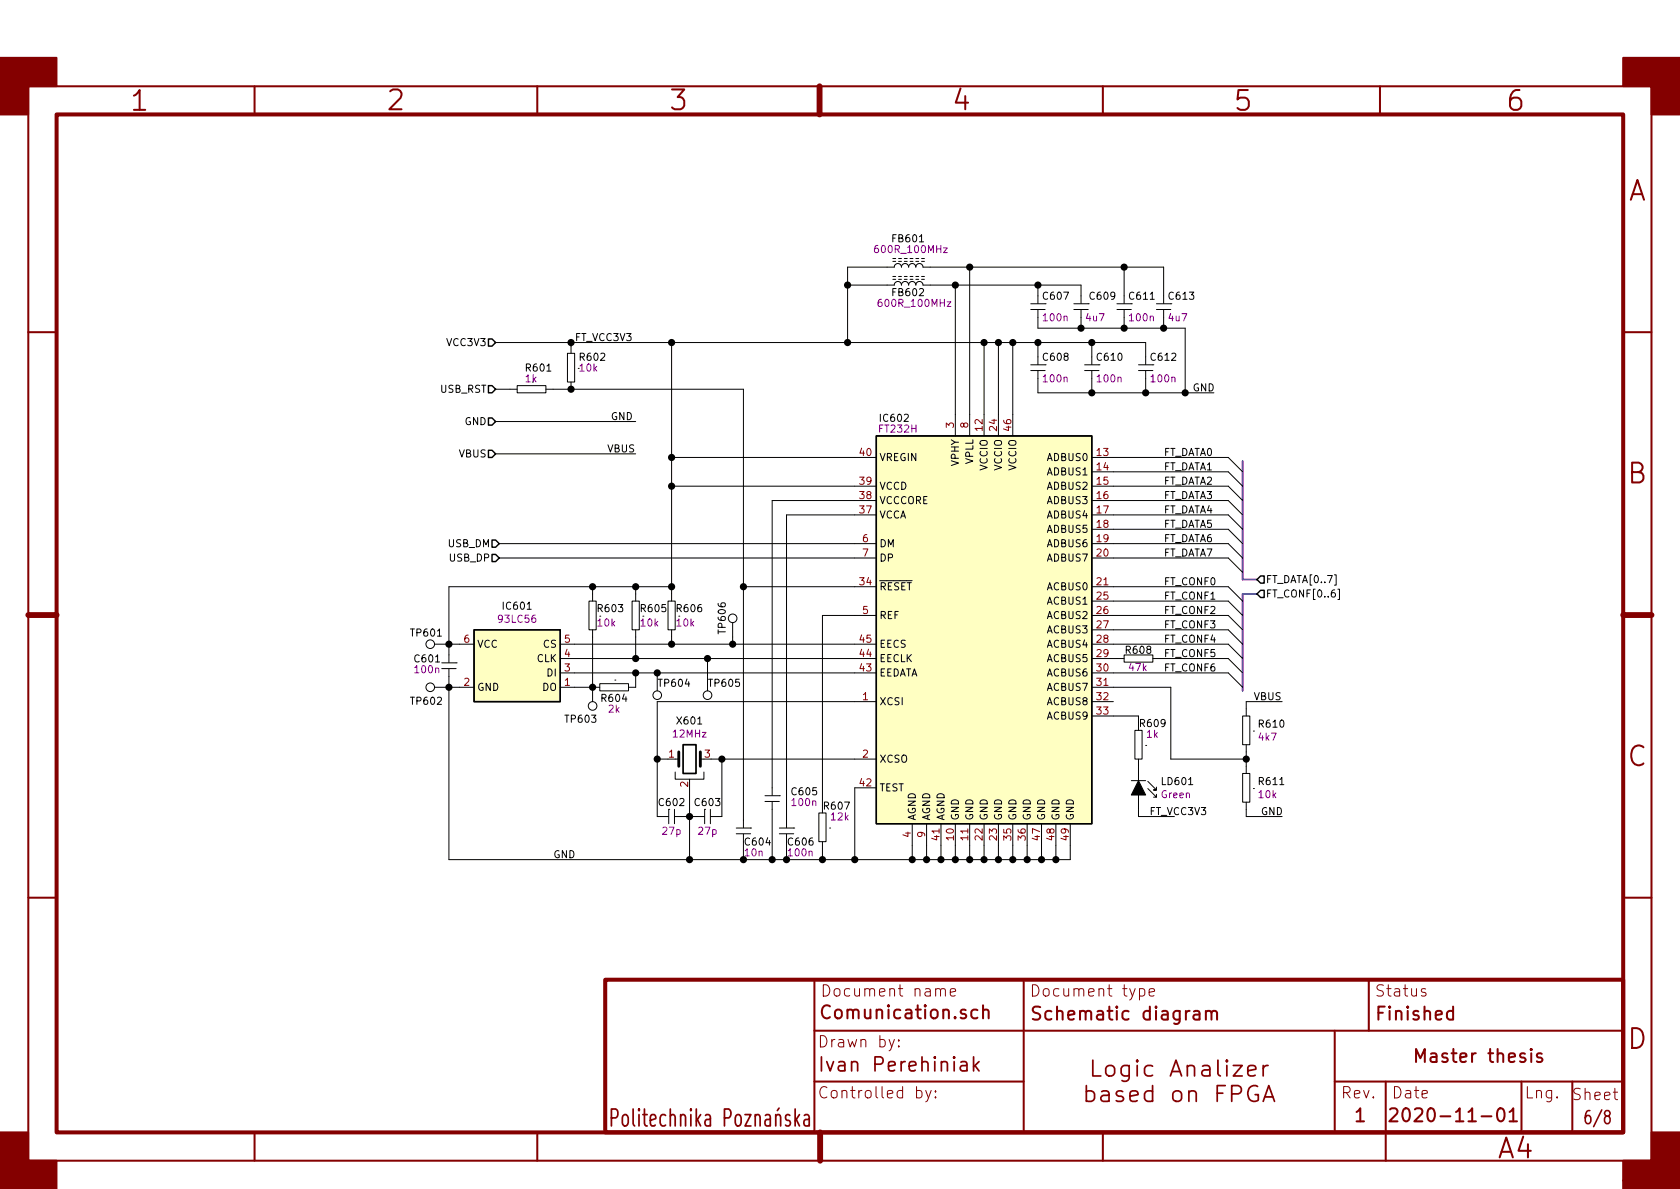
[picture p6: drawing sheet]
<svg xmlns="http://www.w3.org/2000/svg" width="297mm" height="210mm" viewBox="0 0 297 210" stroke-linecap="round" stroke-linejoin="round" font-family="sans-serif">
<g fill="none" stroke="#840000" stroke-width=".36">
<path d="M5 15.3h287v190h-287zM45 15.3v4.9M95 15.3v4.9M145 15.3v4.9M195 15.3v4.9M244 15.3v4.9M5 58.7h5M287 58.7h5M5 108.8h5M287 108.8h5M5 158.7h5M287 158.7h5"/>
<path d="M144 173.2v27M172.8 178.6l-.6-.1-.5 .5 .1 .9 .4 .2 .6-.1M173.8 178.8a.57 .57 0 0 1 1 .1v1.2M173.8 177.8v2.3M181 173.2v27M211.1 178.9l.2-.1 .7 .1 .1 1.4M212.1 179.3l-.8 .1a.46 .46 0 0 0-.3 .5 .46 .46 0 0 0 .3 .4h.6l.2-.1M213.2 179a.57 .57 0 0 1 1 .1v1.2M213.2 178.8v1.5M214.2 179.1l.1-.2 .2-.1 .6 .1 .1 .2v1.2M242 173.2v9.1M256.9 178.9l-.6-.1-.5 .4 .1 .9 .4 .2 .6-.1"/>
<path d="M256.9 178v2.3M144 182.3h143M144 191.3h37M236 191.3h51M236 182.3v17.9M239.9 196.6l.6-.6v2.3M239.9 198.3h1.3M245 191.3v14M245.8 196.2l.3-.2h.5a.61 .61 0 0 1 .4 1l-1.4 1.3h1.5M250.4 187.8v-2.3l.7 1.6 .8-1.6v2.3M253 186.4l.2-.1 .7 .1 .1 1.4M254 186.8l-.8 .1a.46 .46 0 0 0-.3 .5 .46 .46 0 0 0 .3 .4l.8-.1"/>
<path d="M255.9 186.4l-.6-.1-.2 .1-.1 .2 .1 .3 .8 .2 .1 .2-.1 .4-.2 .1-.7-.1M256.6 186.3h.9M257 185.5v2l.1 .2 .4 .1M258.2 187l1.1-.2-.1-.4-.7-.1-.2 .1-.1 .2 .1 1.1 .2 .1 .7-.1M260.3 186.3v1.5M260.9 186.3a.59 .59 0 0 0-.6 .4M263.1 186.3h.9M263.5 185.5v2l.1 .2 .4 .1M264.8 186.5a.57 .57 0 0 1 1 .1v1.2M264.8 185.5v2.3M264.9 196.2a.56 .56 0 0 1 .6-.2 .56 .56 0 0 1 .4 .4 1.37 1.37 0 0 1-.4 1.9 .64 .64 0 0 1-.7-.5 1.96 1.96 0 0 1 .1-1.6zM266.8 187l1.1-.2-.1-.4-.7-.1-.2 .1-.1 .2 .1 1.1 .2 .1 .7-.1"/>
<path d="M266.9 196.6l.7-.6v2.3M266.9 198.3h1.3M269 191.3v8.9M269.6 186.4l-.5-.1-.2 .1-.1 .2 .1 .3 .7 .2 .1 .2-.1 .4-.2 .1-.6-.1M270.7 185.5l-.1 .1 .1 .1 .1-.1-.1-.1v.2M270.7 186.3v1.5M272.6 186.4l-.5-.1-.3 .1-.1 .2 .1 .3 .8 .2 .1 .2-.1 .4-.2 .1-.7-.1M278 191.3v8.9M45 200.2v5.1M95 200.2v5.1M145 200.2v5.1M195 200.2v5.1"/>
<path d="M287 208.8h5"/>
</g>
<path d="M10 20.2h277v180h-277zM107 173.2h180v27h-180z" fill="none" stroke="#840000" stroke-width=".71"/>
<path d="M144.9 15.3v4.9M5 108.8h5M287 108.8h5M145 200.2v5.1" fill="none" stroke="#840000" stroke-width="1"/>
<g fill="#840000" stroke="#840000" stroke-width=".36">
<path d="M0 10.2h10v5h-5v5h-5z"/>
<path d="M0 200.2h5v5.1h5v4.9h-10z"/>
<path d="M287 10.2h10v10h-5v-5h-5z"/>
<path d="M287 205.3h5v-5.1h5v10.1h-10z"/>
</g>
<g fill="none" stroke="#840000" stroke-width=".3">
<path d="M137.2 197.4l.2-.3h.3l.2 .2 .1 1.8M137.2 197.1v2M137.7 196l-.3 .4M139.6 197.3l-.4-.2a.54 .54 0 0 0-.3 .6 .54 .54 0 0 0 .5 .4 .55 .55 0 0 1 .4 .5 .55 .55 0 0 1-.4 .5h-.3l-.2-.1M140.6 196.1v3M140.8 198l.6 1.1M141.4 197.1l-.8 1.1M142.2 197.3l.2-.2h.4l.2 .2 .1 1.8M143.1 197.8l-.2 .2h-.5a.7 .7 0 0 0 0 1.1h.5l.2-.1M169.9 187.8l.2-.1 .7 .1 .2 .3v1.3M171 188.3l-.9 .1a.48 .48 0 0 0-.3 .5 .48 .48 0 0 0 .3 .5l.9-.2M172.1 186.9v2.5"/>
<path d="M172.4 188.4l.7 1M173.1 187.7l-1 1M192.1 193a.97 .97 0 0 1 1.4 .4v.8l-.1 .3a1.04 1.04 0 0 1-1.3 .1M192.1 192v2.8M193.2 187.5v2.8h1.4M194.8 193l.3-.1 .8 .1 .2 .3v1.5M195.7 188.7a.84 .84 0 0 1 1.4 .2v.8a.83 .83 0 0 1-.8 .6 .83 .83 0 0 1-.8-.6v-.8zM196.1 193.6l-1 .1a.55 .55 0 0 0-.3 .9l.3 .2 1-.2M198.5 193l-.7-.1-.3 .1-.1 .3 .1 .4 1 .3 .2 .2-.2 .4-.3 .2-.8-.2M199.6 188.4v2.3a.81 .81 0 0 1-1.2 .4M199.6 188.5l-.8-.1-.3 .1-.3 .4v.8l.3 .4 .3 .2 .8-.2M199.8 193.8l1.4-.2-.1-.6-.9-.1-.3 .1-.1 .3v1.1l.1 .2 .3 .2 .9-.2"/>
<path d="M201.1 187.5l-.2 .1 .2 .2 .1-.2-.1-.1v.3M201.1 188.4v1.9M203.8 188.5l-.9-.1-.3 .1-.2 .4v.8l.2 .4 .3 .2 .9-.2M203.8 193l-.9-.1-.3 .1-.2 .4v.8l.2 .4 .3 .2 .9-.2M203.8 192v2.8M206.9 190.3l1-2.8 1 2.8M207.2 189.5h1.4M207.5 193.2a.84 .84 0 0 1 1.4 .2v.8a.81 .81 0 0 1-.8 .6 .81 .81 0 0 1-.7-.6v-.8zM209.9 188.7a.77 .77 0 0 1 1.3 .1v1.5M209.9 188.4v1.9M210.2 193.2a.79 .79 0 0 1 1.3 .1v1.5M210.2 192.9v1.9"/>
<path d="M212.6 188.5l.3-.1 .9 .1 .1 .3v1.5M213.9 189.1l-.3 .1h-.7a.57 .57 0 0 0-.3 .9l.3 .2h.7l.3-.2M215.2 193.3h1M215.3 187.5v2.4l.2 .2 .3 .2M216.6 192h-1.4v2.8M216.9 187.5l-.1 .1 .1 .2 .2-.2-.2-.1v.3M216.9 188.4v1.9M217.8 193.4h1.1a.76 .76 0 0 0 .6-.7 .76 .76 0 0 0-.6-.7h-1.1v2.8M218.1 188.4h1.5l-1.5 1.9h1.5M220.6 189.4l1.4-.3-.1-.6-.8-.1-.3 .1-.2 .3v1.1l.2 .2 .3 .2 .8-.2M222.4 192.1a1.22 1.22 0 0 0-1.4 .2 1.22 1.22 0 0 0-.4 1.3 1.13 1.13 0 0 0 .6 1.1 1.13 1.13 0 0 0 1.3-.2v-.9h-.6M223.3 194.8l1-2.8 1 2.8"/>
<path d="M223.3 188.4v1.9M223.6 194h1.4M224.2 188.4a.74 .74 0 0 0-.9 .5"/>
</g>
<g fill="none" stroke="#840000" stroke-width=".18">
<path d="M166.3 175.1l.3-.3 .5 .1 .1 1.2M168 175.5l1-.2-.1-.4-.6-.1-.3 .3 .1 .9 .2 .1 .6-.1M201.5 174.9a.71 .71 0 0 1 .8 .1v1a.67 .67 0 0 1-.8 0M203.2 175.5l.9-.2-.1-.4-.5-.1-.3 .3 .1 .9 .2 .1 .5-.1M252.1 174.9a.49 .49 0 0 0-.8 .2l.1 .3 .5 .1 .2 .3v.2l-.2 .1-.6-.1M158.1 183.8l-.6 1.8-.3 .2M158.9 185h.1l-.1 .1v-.1v.1M158.9 183.9l.1 .1-.1 .1v-.2v.2M162.1 192.9a.68 .68 0 0 1 .8 .1l.1 .2-.1 .8-.3 .2-.5-.1M163.7 192.8l.5 1.4M164.6 192.8l-.6 1.8-.3 .2M165.4 194l.1 .1-.1 .1-.1-.1 .1-.1v.2"/>
<path d="M165.4 192.9l.1 .1-.1 .1-.1-.1 .1-.1v.2"/>
</g>
<g fill="none" stroke="#000" stroke-width=".18">
<path d="M149.9 50.4h8.2a.63 .63 0 0 1 .6-.6 .63 .63 0 0 1 .7 .6 .63 .63 0 0 1 .6-.6 .63 .63 0 0 1 .7 .6 .63 .63 0 0 1 .6-.6 .63 .63 0 0 1 .6 .6 .63 .63 0 0 1 .7-.6 .63 .63 0 0 1 .6 .6h27.9v3.3M157.9 48.9h.5M157.9 49.4h.5M157.9 45.7h.5M157.9 46.2h.5M158.9 48.9h.5M158.9 49.4h.5M158.9 45.7h.5M158.9 46.2h.5M159.9 48.9h.5M159.9 49.4h.5M159.9 45.7h.5"/>
<path d="M159.9 46.2h.5M160.9 48.9h.5M160.9 49.4h.5M160.9 45.7h.5M160.9 46.2h.5M161.9 48.9h.5M161.9 49.4h.5M161.9 45.7h.5M161.9 46.2h.5M162.9 48.9h.5M162.9 49.4h.5M162.9 45.7h.5"/>
<path d="M162.9 46.2h.5M168.9 50.4v26.7M171.4 47.2v29.9M182.2 53.7h2.6M182.2 54.7h2.6M183.5 50.4v3.3M183.5 54.8v3.2h26v11.5M184.8 53.7h.1M189.9 53.7h2.5M189.9 54.7h2.5M191.1 54.8v3.2M192.4 53.7h.1"/>
<path d="M197.5 53.7h2.5M197.5 54.7h2.5M198.8 47.2v6.5M198.8 54.8v3.2M200 53.7h.1M204.5 53.7h2.5M204.5 54.7h2.5M205.7 53.7v-6.5h-42.5a.63 .63 0 0 0-.6-.6 .63 .63 0 0 0-.7 .6 .63 .63 0 0 0-.6-.6 .63 .63 0 0 0-.6 .6 .63 .63 0 0 0-.7-.6 .63 .63 0 0 0-.6 .6 .63 .63 0 0 0-.7-.6 .63 .63 0 0 0-.6 .6h-8.2v13.4M205.7 54.8v3.2M207 53.7h.1M87.6 60.6h115v3.9M87.6 68.8h3.8"/>
<path d="M87.6 74.5h24.8M91.4 68.2h5.1v1.3h-5.1zM96.5 68.8h34.9v77.6M100.3 62.5h1.3v5.1h-1.3zM101 60.6v1.9M101 67.6v1.2M118.7 60.6v45.7M174 60.6v16.5M176.5 60.6v16.5M179.1 60.6v16.5M182.2 64.5h2.6M182.2 65.5h2.6"/>
<path d="M183.5 60.6v3.9M183.5 65.6v3.9h31.1M184.8 64.5h.1M191.8 64.5h2.5M191.8 65.5h2.5M193 60.6v3.9M193 65.6v3.9M194.3 64.5h.1M201.3 64.5h2.5M201.3 65.5h2.5M202.6 65.6v3.9M203.8 64.5h.1"/>
<path d="M87.6 80.3h24.8M88.3 96.1h66.6M88.3 98.7h66.6M118.7 80.9h36.2M118.7 86h36.2M154.9 88.5h-18.4v52.2M154.9 91.1h-15.8v55.3M193 80.9h24.2l2.5 2.5M193 83.4h24.2l2.5 2.6M193 86h24.2l2.5 2.5M193 88.5h24.2l2.5 2.6M193 91.1h24.2l2.5 2.5"/>
<path d="M193 93.6h24.2l2.5 2.5M193 96.1h24.2l2.5 2.6M193 98.7h24.2l2.5 2.5M76.8 113.9h7M78.1 117.2h2.5M78.1 118.2h2.5M79.4 118.3v33.7h109.8v-6.3M80.6 117.2h.1M99.1 113.9h55.8M99.1 116.5h55.8M99.1 119h55.8M104.1 106.3h1.3v5.1h-1.3z"/>
<path d="M104.8 103.8v2.5M104.8 111.4v12.7M111.8 106.3h1.2v5.1h-1.2zM112.4 119v2.5h-1.3M112.4 103.8v2.5M112.4 111.4v5.1M116.2 119v3.2M118.1 106.3h1.3v5.1h-1.3zM118.7 103.8h-39.3v13.4M118.7 111.4v2.5M125.1 116.5v5.7M129.5 110.1v3.8"/>
<path d="M131.4 103.8h23.5M154.9 108.8h-9.5v33.7M193 103.8h24.2l2.5 2.5M193 106.3h24.2l2.5 2.5M193 108.8h24.2l2.5 2.6M193 111.4h24.2l2.5 2.5M193 113.9h24.2l2.5 2.6M193 116.5h5.8M193 119h24.2l2.5 2.5M198.8 115.8h5v1.3h-5zM203.8 116.5h13.4l2.5 2.5M235.9 101.6h.3v1.9h-.3"/>
<path d="M236.6 104.2h.2v1.8h-.2M76.8 121.5h7M99.1 121.5h6.9M106 120.9h5.1v1.3h-5.1zM108.7 120.3h.1M116.2 134.2h1.9M119.4 136.5v1.3h5.1v-1.3M119.4 134.2h.6M121.9 139.3v12.7M123.8 134.2h.7M125.7 134.2h29.2M127.6 134.2v10.2h-1.9"/>
<path d="M154.9 124.1h-38.7v20.3h2M154.9 139.3h-3.8v12.7M193 124.1h3.8M193 121.5h14v12.7h13.3M193 126.6h8.3v1.3M200 138h2.6M200.7 129.2h1.2v5h-1.2zM201.3 134.2v3.8M202.6 131.8h.1M202.9 139.4l1.6 1.6h-.5M202.9 138.2l1.6 1.5h-.5h.5v-.5M219.7 136.8h1.3v5.1h-1.3z"/>
<path d="M219.7 126.6h1.3v5.1h-1.3zM220.3 131.7v5.1M221.6 139.4h.1M221.6 129.3h.1M226.7 124.1h-6.4v2.5M118.2 143.1v2.6M119.3 143.1v2.6M119.3 144.4h5.2M124.6 143.1v2.6M125.6 143.1v2.6M130.2 146.4h2.5M130.2 147.4h2.5"/>
<path d="M131.4 147.5v4.5M132.7 146.4h.1M135.3 140.7h2.5M135.3 141.7h2.5M136.5 141.8v10.2M137.8 140.7h.1M137.8 146.4h2.5M137.8 147.4h2.5M139.1 147.5v4.5M140.3 146.4h.1M144.8 143.8h1.2v5h-1.2zM145.4 148.8v3.2"/>
<path d="M146.7 146.4h.1M161.3 145.7v6.3M163.8 145.7v6.3M166.4 145.7v6.3M168.9 145.7v6.3M171.4 145.7v6.3M174 145.7v6.3M176.5 145.7v6.3M179.1 145.7v6.3M181.6 145.7v6.3M184.1 145.7v6.3M186.7 145.7v6.3"/>
<path d="M201.3 140.6v3.8h6.3M204.5 140.5v.5M220.3 141.9v2.5h6.4"/>
<circle cx="76.1" cy="113.9" r=".76"/>
<circle cx="129.5" cy="109.3" r=".76"/>
<circle cx="76.1" cy="121.5" r=".76"/>
<circle cx="104.8" cy="124.8" r=".76"/>
<circle cx="116.2" cy="122.9" r=".76"/>
<circle cx="125.1" cy="122.9" r=".76"/>
</g>
<g fill="#ffffc2" stroke="#ffffc2" stroke-width=".18">
<path d="M154.9 77.1h38.1v68.6h-38.1z"/>
<path d="M83.8 111.4h15.3v12.7h-15.3z"/>
</g>
<path d="M86.4 59.9h.6l.6 .7-.6 .6h-.6zM86.4 68.2h.6l.6 .6-.6 .7h-.6zM86.4 79.6h.6l.6 .7-.6 .6h-.6zM86.4 73.9h.6l.6 .6-.6 .7h-.6zM154.9 77.1h38.1v68.6h-38.1zM87 95.5h.6l.7 .6-.7 .7h-.6zM87 98h.6l.7 .7-.7 .6h-.6zM83.8 111.4h15.3v12.7h-15.3zM222.9 104.4h.6v1.3h-.6l-.7-.7zM222.9 101.8h.6v1.3h-.6l-.7-.6z" fill="none" stroke="#000" stroke-width=".25"/>
<path d="M120.8 131.7h2.3v5.1h-2.3z" fill="none" stroke="#000" stroke-width=".3"/>
<path d="M120 133v2.5M123.8 133v2.5" fill="none" stroke="#000" stroke-width=".51"/>
<path d="M201.3 138l1.3 2.6h-2.6z" fill="#000" stroke="#000" stroke-width=".18"/>
<path d="M219.7 81.5v21h2.5M222.2 105h-2.5v17.2" fill="none" stroke="#00f" stroke-width=".3"/>
<g fill="#000" stroke="#000" stroke-width=".25">
<circle cx="149.9" cy="50.4" r=".51"/>
<circle cx="168.9" cy="50.4" r=".51"/>
<circle cx="171.5" cy="47.2" r=".51"/>
<circle cx="183.5" cy="50.4" r=".51"/>
<circle cx="191.1" cy="58" r=".51"/>
<circle cx="198.8" cy="47.2" r=".51"/>
<circle cx="198.8" cy="58" r=".51"/>
<circle cx="205.7" cy="58" r=".51"/>
<circle cx="101" cy="68.8" r=".51"/>
<circle cx="101" cy="60.6" r=".51"/>
<circle cx="118.7" cy="60.6" r=".51"/>
<circle cx="149.9" cy="60.6" r=".51"/>
<circle cx="174" cy="60.6" r=".51"/>
<circle cx="176.5" cy="60.6" r=".51"/>
<circle cx="179.1" cy="60.6" r=".51"/>
<circle cx="183.5" cy="60.6" r=".51"/>
<circle cx="193" cy="60.6" r=".51"/>
<circle cx="193" cy="69.5" r=".51"/>
<circle cx="202.6" cy="69.5" r=".51"/>
<circle cx="209.6" cy="69.5" r=".51"/>
<circle cx="118.7" cy="86" r=".51"/>
<circle cx="118.7" cy="80.9" r=".51"/>
<circle cx="79.4" cy="113.9" r=".51"/>
<circle cx="104.8" cy="103.8" r=".51"/>
<circle cx="112.4" cy="119" r=".51"/>
<circle cx="112.4" cy="116.5" r=".51"/>
<circle cx="112.4" cy="103.8" r=".51"/>
<circle cx="116.2" cy="119" r=".51"/>
<circle cx="118.7" cy="113.9" r=".51"/>
<circle cx="118.7" cy="103.8" r=".51"/>
<circle cx="125.1" cy="116.5" r=".51"/>
<circle cx="129.5" cy="113.9" r=".51"/>
<circle cx="131.4" cy="103.8" r=".51"/>
<circle cx="79.4" cy="121.5" r=".51"/>
<circle cx="104.8" cy="121.5" r=".51"/>
<circle cx="116.2" cy="134.2" r=".51"/>
<circle cx="127.6" cy="134.2" r=".51"/>
<circle cx="220.3" cy="134.2" r=".51"/>
<circle cx="121.9" cy="152" r=".51"/>
<circle cx="121.9" cy="144.4" r=".51"/>
<circle cx="131.4" cy="152" r=".51"/>
<circle cx="136.5" cy="152" r=".51"/>
<circle cx="139.1" cy="152" r=".51"/>
<circle cx="145.4" cy="152" r=".51"/>
<circle cx="151.1" cy="152" r=".51"/>
<circle cx="161.3" cy="152" r=".51"/>
<circle cx="163.8" cy="152" r=".51"/>
<circle cx="166.4" cy="152" r=".51"/>
<circle cx="168.9" cy="152" r=".51"/>
<circle cx="171.5" cy="152" r=".51"/>
<circle cx="174" cy="152" r=".51"/>
<circle cx="176.5" cy="152" r=".51"/>
<circle cx="179.1" cy="152" r=".51"/>
<circle cx="181.6" cy="152" r=".51"/>
<circle cx="184.2" cy="152" r=".51"/>
<circle cx="186.7" cy="152" r=".51"/>
</g>
<g font-size="4.9" fill="#840000">
<text x="23.3" y="19.6">1</text>
<text x="68.7" y="19.5">2</text>
<text x="118.6" y="19.5">3</text>
<text x="168.7" y="19.5">4</text>
<text x="218.5" y="19.6">5</text>
<text x="266.6" y="19.6">6</text>
<text x="287.8" y="35.5">A</text>
<text x="287.8" y="85.5">B</text>
<text x="287.8" y="135.5">C</text>
<text x="287.8" y="185.5">D</text>
<text x="264.9" y="204.8">A4</text>
</g>
<text font-size="4.2" fill="#840000" x="107.5" y="199.3">Politechnika Poznaska</text>
<text font-size="3.5" fill="#840000" x="144.5" y="189.5">Ivan Perehiniak</text>
<g font-size="3.2" fill="#840000">
<text x="144.7" y="180.2">Comunication.sch</text>
<text x="182" y="180.4">Schematic diagram</text>
<text x="243" y="180.4">Finished</text>
<text x="248.8" y="198.4">2020-11-01</text>
<text x="280.8" y="198.8">6/8</text>
</g>
<g font-size="2.8" fill="#840000">
<text x="145" y="176.2">Document name</text>
<text x="182" y="176.2">Document type</text>
<text x="243" y="176.2">Status</text>
<text x="144.5" y="185.2">Drawn by:</text>
<text x="144.5" y="194.3">Controlled by:</text>
<text x="237" y="194.3">Rev.</text>
<text x="246" y="194.3">Date</text>
<text x="269.5" y="194.3">Lng.</text>
<text x="277.8" y="194.6">Sheet</text>
</g>
<g font-size="1.8" fill="#840084">
<text x="155.1" y="44.7">600R_100MHz</text>
<text x="155.8" y="54.3">600R_100MHz</text>
<text x="184.6" y="56.8">100n</text>
<text x="192.1" y="56.8">4u7</text>
<text x="199.8" y="56.8">100n</text>
<text x="206.7" y="56.8">4u7</text>
<text x="102.6" y="65.7">10k</text>
<text x="92.9" y="67.6">1k</text>
<text x="184.6" y="67.6">100n</text>
<text x="194.1" y="67.6">100n</text>
<text x="203.7" y="67.6">100n</text>
<text x="155.5" y="76.5">FT232H</text>
<text x="155.8" y="74.6">IC602</text>
<text x="88.3" y="110.1">93LC56</text>
<text x="105.7" y="110.8">10k</text>
<text x="113.4" y="110.8">10k</text>
<text x="119.7" y="110.8">10k</text>
<text x="73.5" y="119">100n</text>
<text x="199.7" y="118.7">47k</text>
<text x="107.6" y="126">2k</text>
<text x="119.1" y="130.4">12MHz</text>
<text x="202.8" y="130.5">1k</text>
<text x="222.6" y="131">4k7</text>
<text x="140.2" y="142.5">100n</text>
<text x="205.4" y="141.1">Green</text>
<text x="222.6" y="141.1">10k</text>
<text x="117.2" y="147.6">27p</text>
<text x="123.6" y="147.6">27p</text>
<text x="147" y="145.1">12k</text>
<text x="131.8" y="151.4">10n</text>
<text x="139.5" y="151.4">100n</text>
</g>
<g font-size="1.8">
<text x="157.9" y="42.8">FB601</text>
<text x="157.9" y="52.4">FB602</text>
<text x="184.6" y="53">C607</text>
<text x="192.8" y="53">C609</text>
<text x="199.8" y="53">C611</text>
<text x="206.8" y="53">C613</text>
<text x="79.2" y="61.2">VCC3V3</text>
<text x="93.1" y="65.7">R601</text>
<text x="101.6" y="60.3">FT_VCC3V3</text>
<text x="102.6" y="63.8">R602</text>
<text x="184.6" y="63.8">C608</text>
<text x="194.1" y="63.8">C610</text>
<text x="203.6" y="63.8">C612</text>
<text x="77.9" y="69.5">USB_RST</text>
<text x="210.8" y="69.2">GND</text>
<text x="82.2" y="75.2">GND</text>
<text x="107.9" y="74.3">GND</text>
<text x="81.2" y="80.9">VBUS</text>
<text x="107.3" y="80">VBUS</text>
<text x="155.4" y="81.5">VREGIN</text>
<text x="169.5" y="82.4" transform="rotate(-90 169.5 82.4)">VPHY</text>
<text x="172.1" y="82.1" transform="rotate(-90 172.1 82.1)">VPLL</text>
<text x="174.6" y="83.2" transform="rotate(-90 174.6 83.2)">VCCIO</text>
<text x="177.2" y="83.2" transform="rotate(-90 177.2 83.2)">VCCIO</text>
<text x="179.7" y="83.2" transform="rotate(-90 179.7 83.2)">VCCIO</text>
<text x="185.3" y="81.5">ADBUS0</text>
<text x="205.7" y="80.6">FT_DATA0</text>
<text x="205.7" y="83.2">FT_DATA1</text>
<text x="155.4" y="89.1">VCCCORE</text>
<text x="155.4" y="86.6">VCCD</text>
<text x="185.3" y="84.1">ADBUS1</text>
<text x="185.3" y="86.6">ADBUS2</text>
<text x="185.3" y="89.1">ADBUS3</text>
<text x="205.7" y="88.3">FT_DATA3</text>
<text x="205.7" y="85.7">FT_DATA2</text>
<text x="155.4" y="91.7">VCCA</text>
<text x="185.3" y="91.7">ADBUS4</text>
<text x="185.3" y="94.2">ADBUS5</text>
<text x="205.7" y="95.9">FT_DATA6</text>
<text x="205.7" y="93.3">FT_DATA5</text>
<text x="205.7" y="90.8">FT_DATA4</text>
<text x="79.3" y="96.8">USB_DM</text>
<text x="79.6" y="99.3">USB_DP</text>
<text x="155.4" y="96.8">DM</text>
<text x="155.4" y="99.3">DP</text>
<text x="185.3" y="96.8">ADBUS6</text>
<text x="185.3" y="99.3">ADBUS7</text>
<text x="205.7" y="98.4">FT_DATA7</text>
<text x="89.1" y="107.8">IC601</text>
<text x="155.4" y="104.4">RESET</text>
<text x="185.3" y="104.4">ACBUS0</text>
<text x="185.3" y="106.9">ACBUS1</text>
<text x="205.7" y="106">FT_CONF1</text>
<text x="205.7" y="103.5">FT_CONF0</text>
<text x="223.8" y="105.7">FT_CONF[0..6]</text>
<text x="223.8" y="103.1">FT_DATA[0..7]</text>
<text x="72.8" y="112.6">TP601</text>
<text x="105.8" y="108.2">R603</text>
<text x="113.4" y="108.2">R605</text>
<text x="119.8" y="108.2">R606</text>
<text x="128.3" y="111.9" transform="rotate(-90 128.3 111.9)">TP606</text>
<text x="155.4" y="109.5">REF</text>
<text x="185.3" y="109.5">ACBUS2</text>
<text x="185.3" y="112">ACBUS3</text>
<text x="205.7" y="113.7">FT_CONF4</text>
<text x="205.7" y="111.1">FT_CONF3</text>
<text x="205.7" y="108.6">FT_CONF2</text>
<text x="73.4" y="117.1">C601</text>
<text x="84.3" y="114.5">VCC</text>
<text x="94.9" y="117.1">CLK</text>
<text x="96.1" y="114.5">CS</text>
<text x="96.8" y="119.6">DI</text>
<text x="155.4" y="119.6">EEDATA</text>
<text x="155.4" y="117.1">EECLK</text>
<text x="155.4" y="114.5">EECS</text>
<text x="185.3" y="114.5">ACBUS4</text>
<text x="185.3" y="117.1">ACBUS5</text>
<text x="185.3" y="119.6">ACBUS6</text>
<text x="199.2" y="115.6">R608</text>
<text x="205.7" y="118.7">FT_CONF6</text>
<text x="205.7" y="116.2">FT_CONF5</text>
<text x="72.8" y="124.6">TP602</text>
<text x="84.3" y="122.2">GND</text>
<text x="95.9" y="122.2">DO</text>
<text x="106.5" y="124.1">R604</text>
<text x="116.6" y="121.5">TP604</text>
<text x="125.5" y="121.5">TP605</text>
<text x="155.4" y="124.7">XCSI</text>
<text x="185.3" y="122.2">ACBUS7</text>
<text x="185.3" y="124.7">ACBUS8</text>
<text x="221.6" y="123.8">VBUS</text>
<text x="100.1" y="127.8">TP603</text>
<text x="119.9" y="128.1">X601</text>
<text x="185.3" y="127.2">ACBUS9</text>
<text x="201.7" y="128.6">R609</text>
<text x="222.7" y="128.7">R610</text>
<text x="155.4" y="134.9">XCSO</text>
<text x="116.6" y="142.5">C602</text>
<text x="123" y="142.5">C603</text>
<text x="140.1" y="140.6">C605</text>
<text x="145.8" y="143.2">R607</text>
<text x="155.4" y="139.9">TEST</text>
<text x="205.5" y="138.8">LD601</text>
<text x="222.7" y="138.8">R611</text>
<text x="131.9" y="149.5">C604</text>
<text x="139.5" y="149.5">C606</text>
<text x="161.9" y="145.2" transform="rotate(-90 161.9 145.2)">AGND</text>
<text x="164.5" y="145.2" transform="rotate(-90 164.5 145.2)">AGND</text>
<text x="167" y="145.2" transform="rotate(-90 167 145.2)">AGND</text>
<text x="169.5" y="145.2" transform="rotate(-90 169.5 145.2)">GND</text>
<text x="172.1" y="145.2" transform="rotate(-90 172.1 145.2)">GND</text>
<text x="174.6" y="145.2" transform="rotate(-90 174.6 145.2)">GND</text>
<text x="177.2" y="145.2" transform="rotate(-90 177.2 145.2)">GND</text>
<text x="179.7" y="145.2" transform="rotate(-90 179.7 145.2)">GND</text>
<text x="182.2" y="145.2" transform="rotate(-90 182.2 145.2)">GND</text>
<text x="184.8" y="145.2" transform="rotate(-90 184.8 145.2)">GND</text>
<text x="187.3" y="145.2" transform="rotate(-90 187.3 145.2)">GND</text>
<text x="189.9" y="145.2" transform="rotate(-90 189.9 145.2)">GND</text>
<text x="203.2" y="144.1">FT_VCC3V3</text>
<text x="222.9" y="144.1">GND</text>
<text x="97.8" y="151.8">GND</text>
</g>
<g font-size="1.8" fill="#840000">
<text x="168.7" y="75.7" transform="rotate(-90 168.7 75.7)">3</text>
<text x="171.2" y="75.7" transform="rotate(-90 171.2 75.7)">8</text>
<text x="173.7" y="76.1" transform="rotate(-90 173.7 76.1)">12</text>
<text x="176.3" y="76.1" transform="rotate(-90 176.3 76.1)">24</text>
<text x="178.8" y="76.1" transform="rotate(-90 178.8 76.1)">46</text>
<text x="152.1" y="80.6">40</text>
<text x="194" y="80.6">13</text>
<text x="194" y="83.2">14</text>
<text x="152.1" y="88.3">38</text>
<text x="152.1" y="85.7">39</text>
<text x="194" y="85.7">15</text>
<text x="194" y="88.3">16</text>
<text x="152.1" y="90.8">37</text>
<text x="152.6" y="95.9">6</text>
<text x="194" y="90.8">17</text>
<text x="194" y="93.3">18</text>
<text x="194" y="95.9">19</text>
<text x="152.6" y="98.4">7</text>
<text x="194" y="98.4">20</text>
<text x="152.1" y="103.5">34</text>
<text x="194" y="103.5">21</text>
<text x="194" y="106">25</text>
<text x="82.1" y="113.7">6</text>
<text x="99.8" y="113.7">5</text>
<text x="152.1" y="113.7">45</text>
<text x="152.6" y="108.6">5</text>
<text x="194" y="108.6">26</text>
<text x="194" y="111.1">27</text>
<text x="194" y="113.7">28</text>
<text x="99.8" y="118.7">3</text>
<text x="99.8" y="116.2">4</text>
<text x="152.1" y="118.7">43</text>
<text x="152.1" y="116.2">44</text>
<text x="194" y="116.2">29</text>
<text x="194" y="118.7">30</text>
<text x="82.1" y="121.3">2</text>
<text x="99.8" y="121.3">1</text>
<text x="152.6" y="123.8">1</text>
<text x="194" y="121.3">31</text>
<text x="194" y="123.8">32</text>
<text x="194" y="126.4">33</text>
<text x="118.3" y="134">1</text>
<text x="124.6" y="134">3</text>
<text x="152.6" y="134">2</text>
<text x="121.7" y="139.2" transform="rotate(-90 121.7 139.2)">2</text>
<text x="152.1" y="139.1">42</text>
<text x="161" y="148.1" transform="rotate(-90 161 148.1)">4</text>
<text x="163.6" y="148.1" transform="rotate(-90 163.6 148.1)">9</text>
<text x="166.1" y="148.5" transform="rotate(-90 166.1 148.5)">41</text>
<text x="168.7" y="148.5" transform="rotate(-90 168.7 148.5)">10</text>
<text x="171.2" y="148.5" transform="rotate(-90 171.2 148.5)">11</text>
<text x="173.7" y="148.5" transform="rotate(-90 173.7 148.5)">22</text>
<text x="176.3" y="148.5" transform="rotate(-90 176.3 148.5)">23</text>
<text x="178.8" y="148.5" transform="rotate(-90 178.8 148.5)">35</text>
<text x="181.4" y="148.5" transform="rotate(-90 181.4 148.5)">36</text>
<text x="183.9" y="148.5" transform="rotate(-90 183.9 148.5)">47</text>
<text x="186.4" y="148.5" transform="rotate(-90 186.4 148.5)">48</text>
<text x="189" y="148.5" transform="rotate(-90 189 148.5)">49</text>
</g>
</svg>
